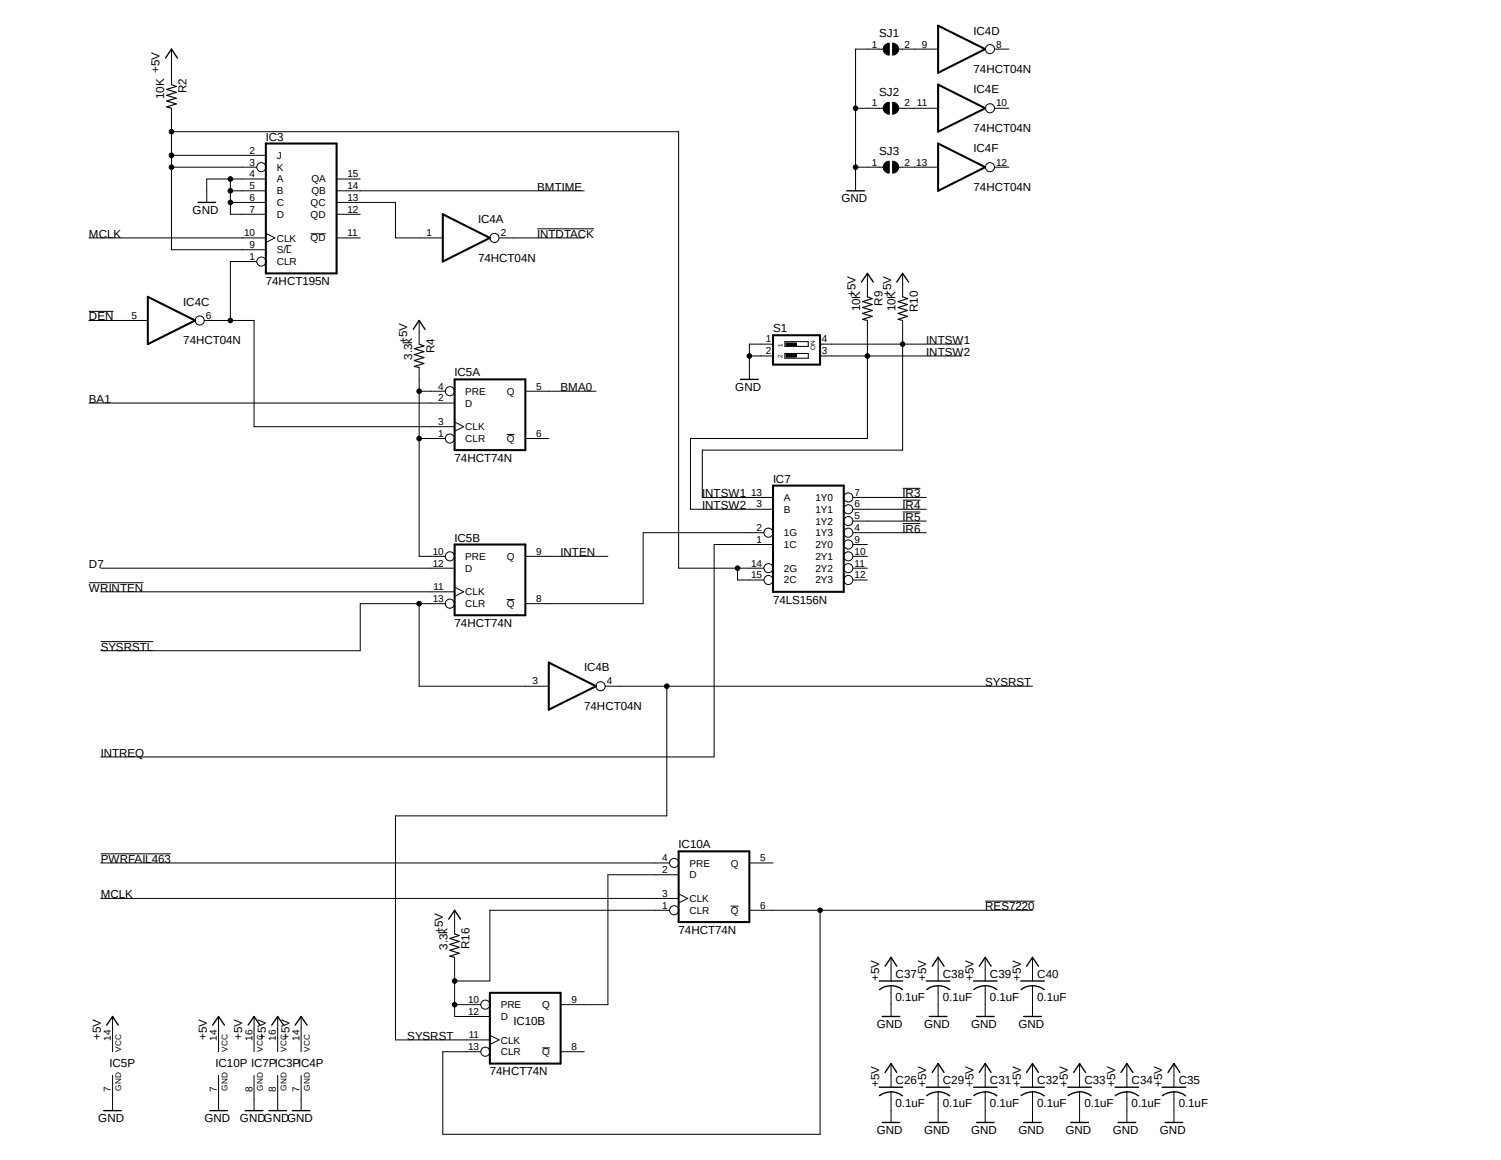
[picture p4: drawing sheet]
<svg xmlns="http://www.w3.org/2000/svg" width="279mm" height="216mm" viewBox="0 0 279 216" stroke-linecap="round" stroke-linejoin="round" font-family="sans-serif">
<path d="M16 4.2l247.4 207.5M263.4 4.2l-247.4 207.5" fill="none" stroke="#fff" stroke-width=".19"/>
<g fill="none" stroke="#000" stroke-width=".19">
<path d="M31.9 9.1v6.6M164.4 9.1h-5.1v26.4M164.7 8.4l.8-.4v2.2a1.1 1.1 0 0 1-1-.6 1.1 1.1 0 0 1 .2-1.2zM164.7 19.4l.3-.2 .5-.2v2.3a1.1 1.1 0 0 1-1-.7 1.1 1.1 0 0 1 .2-1.2zM166.2 8a1.1 1.1 0 0 1 1.1 1.1 1.1 1.1 0 0 1-1.1 1.1zM166.2 19a1.1 1.1 0 0 1 1.1 1.2 1.1 1.1 0 0 1-1.1 1.1zM167.3 9.1h7.3M185.1 9.1h2.7M31.9 28.9h17.6M31.9 31.1h15.9M31.9 20.2v26.3h17.6M31.9 24.5h94.4v81.2h15.9"/>
<path d="M42.9 35.5h6.6M42.9 37.7h6.6M42.9 33.3v6.6h6.6M49.5 33.3h-11v4.4M62.7 33.3h4.4M62.7 35.5h46.1M62.7 37.7h10.9v6.6h8.8M62.7 39.9h4.4M159.3 31.1h5.1M159.3 20.2h5.1M164.7 30.4l.3-.3 .5-.1v2.2a1.1 1.1 0 0 1-1-.6 1.1 1.1 0 0 1 .2-1.2zM166.2 30a1.1 1.1 0 0 1 1.1 1.1 1.1 1.1 0 0 1-1.1 1.1z"/>
<path d="M167.3 31.1h7.3M167.3 20.2h7.3M185.1 31.1h2.7M185.1 20.2h2.7M16.6 58h4.5M16.6 44.3h32.9M16.6 59.6h10.9M38 59.6h9.3v19.8h37.3M47.8 48.7h-4.9v10.9M49.5 43.4l1.7 .9-1.7 .8M53.2 45.7h1M57.8 43.5h2.8"/>
<path d="M62.7 44.3h4.4M78 59.6v4.5M92.9 44.3h15.9M100 42.6h10.6M161.5 59.6v22h-33v13.2h15.4M161.5 50.9v4.3M168 59.6v24.2h-37.3v8.8h13.2M168 50.9v4.3M16.6 75h68M78 72.8h4.9M78 68.4v35.1h4.9M84.6 78.5l1.7 .9-1.7 .9"/>
<path d="M97.8 72.8h13.2M139.5 66.3h4.4M143.9 64.1h-4.4v6.5M146.1 63.6h4.4v.9h-4.4zM146.1 65.8h4.4v.9h-4.4zM146.3 63.8h2v.5h-2zM146.3 66h2v.5h-2zM152.7 66.3h26.3M152.7 64.1h26.3M78 81.6h4.9M94.3 80.9h1.5M97.8 81.6h4.4"/>
<path d="M142.2 99.1h-22.5v13.3h-21.9M158.8 99.1h13.6M158.8 94.8h13.6M158.8 97h13.6M158.8 92.6h13.6M168 90.9h3.3M168 93.1h3.3M168 95.3h3.3M168 97.5h3.3M16.6 108.5h10.1M18.8 119.4h9.7M18.8 105.7h65.8"/>
<path d="M18.8 110.2h65.8M78 112.4v15.3h24.2M82.9 112.4h-15.8v8.7h-48.3M84.6 109.3l1.7 .9-1.7 .8M94.3 111.6h1.5M97.8 103.5h15.4M137.3 105.7v2.2h4.9M143.9 101.3h-11v39.6h-114.1M158.8 105.7h2.7M158.8 103.5h2.7M158.8 101.3h2.7M158.8 107.9h2.7"/>
<path d="M112.6 127.7h79.6M124.1 127.7v24.1h-50.5v41.7h17.6M18.8 158.9h13M18.8 167.2h107.5M18.8 160.6h105.8M84.6 178.2v11h6.6M84.6 169.4v4.4M124.6 169.4h-33.4v13.2h-6.6M126.3 162.8h-13.1v24.2h-8.8M126.3 166.4l1.7 .8-1.7 .9M136 168.7h1.5M139.5 169.4h52.7"/>
<path d="M139.5 160.6h4.4M152.7 169.4v41.7h-70.3v-15.4h7.1M165.9 178.2v4.4M174.6 178.2v4.4M183.4 167.7h9.2M183.4 178.2v4.4M192.2 178.2v4.4M21 189.2v6.5M40.7 189.2v6.5M47.3 189.2v6.5M51.7 189.2v6.5M56 189.2v6.5"/>
<path d="M84.6 187h4.9M91.2 192.7l1.7 .8-1.7 .9M100.9 195h1.5M104.4 195.7h4.4M165.9 183.5v5.7M165.9 198v4.4M174.6 183.5v5.7M174.6 198v4.4M183.4 183.5v5.7M183.4 198v4.4M192.2 183.5v5.7M192.2 198v4.4"/>
<path d="M201 198v4.4M209.8 198v4.4M218.5 198v4.4M21 200.2v6.5M40.7 200.2v6.5M47.3 200.2v6.5M51.7 200.2v6.5M56 200.2v6.5M165.9 203.2v5.7M174.6 203.2v5.7M183.4 203.2v5.7M192.2 203.2v5.7"/>
<path d="M201 203.2v5.7M209.8 203.2v5.7M218.5 203.2v5.7"/>
<circle cx="184.3" cy="9.1" r=".85"/>
<circle cx="31.9" cy="31.1" r=".43"/>
<circle cx="31.9" cy="24.5" r=".43"/>
<circle cx="31.9" cy="28.9" r=".43"/>
<circle cx="42.9" cy="37.7" r=".43"/>
<circle cx="42.9" cy="35.5" r=".43"/>
<circle cx="42.9" cy="33.3" r=".43"/>
<circle cx="48.6" cy="31.1" r=".85"/>
<circle cx="159.3" cy="20.2" r=".43"/>
<circle cx="159.3" cy="31.1" r=".43"/>
<circle cx="184.3" cy="20.2" r=".85"/>
<circle cx="184.3" cy="31.1" r=".85"/>
<circle cx="37.2" cy="59.6" r=".85"/>
<circle cx="42.9" cy="59.6" r=".43"/>
<circle cx="48.6" cy="48.7" r=".85"/>
<circle cx="92" cy="44.3" r=".85"/>
<circle cx="78" cy="72.8" r=".43"/>
<circle cx="83.7" cy="72.8" r=".85"/>
<circle cx="139.5" cy="66.3" r=".43"/>
<circle cx="161.5" cy="66.3" r=".43"/>
<circle cx="168" cy="64.1" r=".43"/>
<circle cx="78" cy="81.6" r=".43"/>
<circle cx="83.7" cy="81.6" r=".85"/>
<circle cx="143" cy="99.1" r=".85"/>
<circle cx="157.9" cy="94.8" r=".85"/>
<circle cx="157.9" cy="99.1" r=".85"/>
<circle cx="157.9" cy="92.6" r=".85"/>
<circle cx="157.9" cy="97" r=".85"/>
<circle cx="78" cy="112.4" r=".43"/>
<circle cx="83.7" cy="112.4" r=".85"/>
<circle cx="83.7" cy="103.5" r=".85"/>
<circle cx="137.3" cy="105.7" r=".43"/>
<circle cx="143" cy="105.7" r=".85"/>
<circle cx="143" cy="108" r=".85"/>
<circle cx="157.9" cy="103.5" r=".85"/>
<circle cx="157.9" cy="108" r=".85"/>
<circle cx="157.9" cy="105.7" r=".85"/>
<circle cx="157.9" cy="101.3" r=".85"/>
<circle cx="111.8" cy="127.7" r=".85"/>
<circle cx="124.1" cy="127.7" r=".43"/>
<circle cx="125.5" cy="169.4" r=".85"/>
<circle cx="125.5" cy="160.6" r=".85"/>
<circle cx="152.6" cy="169.4" r=".43"/>
<circle cx="84.6" cy="182.6" r=".43"/>
<circle cx="84.6" cy="187" r=".43"/>
<circle cx="90.3" cy="187" r=".85"/>
<circle cx="90.3" cy="195.7" r=".85"/>
</g>
<g fill="none" stroke="#000" stroke-width=".38">
<path d="M174.6 4.8l8.8 4.3-8.8 4.4zM174.6 15.7l8.8 4.5-8.8 4.3zM49.5 26.7h13.2v24.2h-13.2zM82.4 39.9l8.8 4.4-8.8 4.4zM174.6 26.7l8.8 4.4-8.8 4.4zM27.5 55.2l8.8 4.4-8.8 4.5zM84.6 70.6h13.2v13.2h-13.2zM143.9 62.4h8.8v5.5h-8.8zM143.9 90.4h13.2v19.8h-13.2zM84.6 101.3h13.2v13.2h-13.2zM102.2 123.3l8.8 4.4-8.8 4.4zM126.3 158.5h13.2v13.1h-13.2z"/>
<path d="M91.2 184.8h13.2v13.2h-13.2z"/>
</g>
<path d="M31.9 15.7l.9 .4-1.8 .5 1.8 .6-1.8 .5 1.8 .6-1.8 .5 1.8 .5-1.8 .6 .9 .3M161.5 55.2l.8 .4-1.7 .5 1.7 .6-1.7 .5 1.7 .6-1.7 .5 1.7 .6-1.7 .5 .9 .2M168 55.2l.9 .4-1.7 .5 1.7 .6-1.7 .5 1.7 .6-1.7 .5 1.7 .6-1.7 .5 .8 .2M78 64.1l.9 .3-1.8 .5 1.8 .5-1.8 .6 1.8 .5-1.8 .6 1.8 .5-1.8 .6 .9 .2M84.6 173.8l.9 .3-1.8 .6 1.8 .5-1.8 .6 1.8 .5-1.8 .6 1.8 .5-1.8 .6 .9 .2" fill="none" stroke="#000" stroke-width=".21"/>
<g fill="none" stroke="#000" stroke-width=".25">
<path d="M30.8 10.8l1.1-1.7 1.1 1.7M36.9 37.7h3.2M157.6 35.5h3.3M160.4 52.5l1.1-1.6 1.1 1.6M166.9 52.5l1.1-1.6 1.1 1.6M76.9 61.3l1.1-1.7 1.1 1.7M137.8 70.6h3.3M83.5 171.1l1.1-1.7 1.1 1.7M164.8 179.8l1.1-1.6 1 1.6M173.5 179.8l1.1-1.6 1.1 1.6M182.3 179.8l1.1-1.6 1.1 1.6M191.1 179.8l1.1-1.6 1.1 1.6"/>
<path d="M19.9 190.8l1.1-1.6 1 1.6M39.6 190.8l1.1-1.6 1.1 1.6M46.2 190.8l1.1-1.6 1.1 1.6M50.6 190.8l1.1-1.6 1.1 1.6M54.9 190.8l1.1-1.6 1.1 1.6M163.7 182.6h4.3M164.2 189.2h3.3M164.8 199.6l1.1-1.6 1 1.6M165.9 183.4a3.7 3.7 0 0 1 2.1 .8M165.9 183.5a3.3 3.3 0 0 0-2.2 .7M172.4 182.6h4.4M173 189.2h3.3"/>
<path d="M173.5 199.6l1.1-1.6 1.1 1.6M174.6 183.4a3.7 3.7 0 0 1 2.2 .8M174.6 183.5a3.1 3.1 0 0 0-2.1 .7M181.2 182.6h4.4M181.8 189.2h3.2M182.3 199.6l1.1-1.6 1.1 1.6M183.4 183.4a3.7 3.7 0 0 1 2.1 .8M183.4 183.5a3.3 3.3 0 0 0-2.1 .7M190 182.6h4.4M190.5 189.2h3.3M191.1 199.6l1.1-1.6 1.1 1.6M192.2 183.4a3.7 3.7 0 0 1 2.2 .8"/>
<path d="M192.2 183.5a3.1 3.1 0 0 0-2.1 .7M199.9 199.6l1.1-1.6 1.1 1.6M208.7 199.6l1.1-1.6 1.1 1.6M217.4 199.6l1.1-1.6 1.1 1.6M19.3 206.7h3.3M39 206.7h3.3M45.6 206.7h3.3M50 206.7h3.3M54.4 206.7h3.3M163.7 202.4h4.3M163.7 203.9a3.5 3.5 0 0 1 4.3 .1M164.2 208.9h3.3"/>
<path d="M172.4 202.4h4.4M172.5 203.9a3.5 3.5 0 0 1 4.3 .1M173 208.9h3.3M181.2 202.4h4.4M181.3 203.9a3.5 3.5 0 0 1 4.2 .1M181.8 208.9h3.2M190 202.4h4.4M190.1 203.9a3.5 3.5 0 0 1 4.3 .1M190.5 208.9h3.3M198.8 202.4h4.4M198.8 203.9a3.5 3.5 0 0 1 4.3 .1M199.3 208.9h3.3"/>
<path d="M207.6 202.4h4.4M207.6 203.9a3.5 3.5 0 0 1 4.3 .1M208.1 208.9h3.3M216.3 202.4h4.4M216.4 203.9a3.5 3.5 0 0 1 4.3 .1M216.9 208.9h3.3"/>
</g>
<g fill="#000">
<path d="M164.7 8.4l.8-.4v2.2a1.1 1.1 0 0 1-1-.6 1.1 1.1 0 0 1 .2-1.2z" fill-rule="evenodd"/>
<path d="M166.2 8a1.1 1.1 0 0 1 1.1 1.1 1.1 1.1 0 0 1-1.1 1.1z" fill-rule="evenodd"/>
<path d="M164.7 19.4l.3-.2 .5-.2v2.3a1.1 1.1 0 0 1-1-.7 1.1 1.1 0 0 1 .2-1.2z" fill-rule="evenodd"/>
<path d="M164.7 30.4l.3-.3 .5-.1v2.2a1.1 1.1 0 0 1-1-.6 1.1 1.1 0 0 1 .2-1.2z" fill-rule="evenodd"/>
<path d="M166.2 19a1.1 1.1 0 0 1 1.1 1.2 1.1 1.1 0 0 1-1.1 1.1z" fill-rule="evenodd"/>
<path d="M166.2 30a1.1 1.1 0 0 1 1.1 1.1 1.1 1.1 0 0 1-1.1 1.1z" fill-rule="evenodd"/>
<path d="M146.3 63.8h2v.5h-2z" fill-rule="evenodd"/>
<path d="M146.3 66h2v.5h-2z" fill-rule="evenodd"/>
<circle cx="31.9" cy="31.1" r=".43"/>
<circle cx="31.9" cy="24.5" r=".43"/>
<circle cx="31.9" cy="28.9" r=".43"/>
<circle cx="42.9" cy="37.7" r=".43"/>
<circle cx="42.9" cy="35.5" r=".43"/>
<circle cx="42.9" cy="33.3" r=".43"/>
<circle cx="159.3" cy="20.2" r=".43"/>
<circle cx="159.3" cy="31.1" r=".43"/>
<circle cx="42.9" cy="59.6" r=".43"/>
<circle cx="78" cy="72.8" r=".43"/>
<circle cx="139.5" cy="66.3" r=".43"/>
<circle cx="161.5" cy="66.3" r=".43"/>
<circle cx="168" cy="64.1" r=".43"/>
<circle cx="78" cy="81.6" r=".43"/>
<circle cx="78" cy="112.4" r=".43"/>
<circle cx="137.3" cy="105.7" r=".43"/>
<circle cx="124.1" cy="127.7" r=".43"/>
<circle cx="152.6" cy="169.4" r=".43"/>
<circle cx="84.6" cy="182.6" r=".43"/>
<circle cx="84.6" cy="187" r=".43"/>
</g>
<g font-size="2.2">
<text x="163.7" y="6.9">SJ1</text>
<text x="181.2" y="6.4">IC4D</text>
<text x="29.7" y="13.5" transform="rotate(-90 29.7 13.5)">+5V</text>
<text x="34.7" y="17.4" transform="rotate(-90 34.7 17.4)">R2</text>
<text x="163.7" y="17.9">SJ2</text>
<text x="181.2" y="17.4">IC4E</text>
<text x="181.2" y="13.5">74HCT04N</text>
<text x="30.6" y="18.5" transform="rotate(-90 30.6 18.5)">10K</text>
<text x="49.5" y="26.2">IC3</text>
<text x="163.7" y="28.9">SJ3</text>
<text x="181.2" y="28.4">IC4F</text>
<text x="181.2" y="24.5">74HCT04N</text>
<text x="100" y="35.5">BMTIME</text>
<text x="181.2" y="35.5">74HCT04N</text>
<text x="35.9" y="39.9">GND</text>
<text x="89" y="41.5">IC4A</text>
<text x="156.6" y="37.7">GND</text>
<text x="16.6" y="44.3">MCLK</text>
<text x="100" y="44.3">INTDTACK</text>
<text x="49.5" y="53">74HCT195N</text>
<text x="89" y="48.7">74HCT04N</text>
<text x="16.6" y="59.6">DEN</text>
<text x="34.1" y="56.9">IC4C</text>
<text x="159.3" y="55.2" transform="rotate(-90 159.3 55.2)">+5V</text>
<text x="160.1" y="58" transform="rotate(-90 160.1 58)">10K</text>
<text x="164.3" y="56.9" transform="rotate(-90 164.3 56.9)">R9</text>
<text x="165.9" y="55.2" transform="rotate(-90 165.9 55.2)">+5V</text>
<text x="166.7" y="58" transform="rotate(-90 166.7 58)">10K</text>
<text x="170.9" y="58.1" transform="rotate(-90 170.9 58.1)">R10</text>
<text x="34.1" y="64.1">74HCT04N</text>
<text x="75.8" y="64.1" transform="rotate(-90 75.8 64.1)">+5V</text>
<text x="80.9" y="65.7" transform="rotate(-90 80.9 65.7)">R4</text>
<text x="143.9" y="61.8">S1</text>
<text x="172.4" y="64.1">INTSW1</text>
<text x="76.7" y="67" transform="rotate(-90 76.7 67)">3.3k</text>
<text x="84.6" y="70.1">IC5A</text>
<text x="172.4" y="66.3">INTSW2</text>
<text x="16.6" y="75">BA1</text>
<text x="104.4" y="72.8">BMA0</text>
<text x="136.9" y="72.8">GND</text>
<text x="84.6" y="86">74HCT74N</text>
<text x="143.9" y="89.8">IC7</text>
<text x="130.7" y="94.8">INTSW2</text>
<text x="130.7" y="92.6">INTSW1</text>
<text x="168" y="94.8">IR4</text>
<text x="168" y="92.6">IR3</text>
<text x="84.6" y="100.8">IC5B</text>
<text x="168" y="97">IR5</text>
<text x="168" y="99.1">IR6</text>
<text x="16.6" y="105.7">D7</text>
<text x="104.4" y="103.5">INTEN</text>
<text x="16.6" y="110.2">WRINTEN</text>
<text x="143.9" y="112.4">74LS156N</text>
<text x="84.6" y="116.7">74HCT74N</text>
<text x="18.8" y="121.1">SYSRSTL</text>
<text x="108.8" y="125">IC4B</text>
<text x="183.4" y="127.7">SYSRST</text>
<text x="108.8" y="132.1">74HCT04N</text>
<text x="18.8" y="140.9">INTREQ</text>
<text x="18.8" y="160.6">PWRFAIL463</text>
<text x="126.3" y="157.9">IC10A</text>
<text x="18.8" y="167.2">MCLK</text>
<text x="82.4" y="173.8" transform="rotate(-90 82.4 173.8)">+5V</text>
<text x="126.3" y="173.8">74HCT74N</text>
<text x="183.4" y="169.4">RES7220</text>
<text x="83.3" y="176.7" transform="rotate(-90 83.3 176.7)">3.3k</text>
<text x="87.4" y="176.7" transform="rotate(-90 87.4 176.7)">R16</text>
<text x="163.7" y="182.6" transform="rotate(-90 163.7 182.6)">+5V</text>
<text x="166.7" y="182">C37</text>
<text x="172.4" y="182.6" transform="rotate(-90 172.4 182.6)">+5V</text>
<text x="175.5" y="182">C38</text>
<text x="181.2" y="182.6" transform="rotate(-90 181.2 182.6)">+5V</text>
<text x="184.3" y="182">C39</text>
<text x="190" y="182.6" transform="rotate(-90 190 182.6)">+5V</text>
<text x="193.1" y="182">C40</text>
<text x="95.6" y="190.8">IC10B</text>
<text x="163.2" y="191.3">GND</text>
<text x="166.7" y="186.2">0.1uF</text>
<text x="172" y="191.3">GND</text>
<text x="175.5" y="186.2">0.1uF</text>
<text x="180.8" y="191.3">GND</text>
<text x="184.3" y="186.2">0.1uF</text>
<text x="189.6" y="191.3">GND</text>
<text x="193.1" y="186.2">0.1uF</text>
<text x="18.8" y="193.5" transform="rotate(-90 18.8 193.5)">+5V</text>
<text x="38.5" y="193.5" transform="rotate(-90 38.5 193.5)">+5V</text>
<text x="45.1" y="193.5" transform="rotate(-90 45.1 193.5)">+5V</text>
<text x="49.5" y="193.5" transform="rotate(-90 49.5 193.5)">+5V</text>
<text x="53.9" y="193.5" transform="rotate(-90 53.9 193.5)">+5V</text>
<text x="75.8" y="193.5">SYSRST</text>
<text x="20.4" y="198.5">IC5P</text>
<text x="40.1" y="198.5">IC10P IC7PIC3PIC4P</text>
<text x="91.2" y="200.2">74HCT74N</text>
<text x="163.7" y="202.4" transform="rotate(-90 163.7 202.4)">+5V</text>
<text x="166.7" y="201.8">C26</text>
<text x="172.4" y="202.4" transform="rotate(-90 172.4 202.4)">+5V</text>
<text x="175.5" y="201.8">C29</text>
<text x="181.2" y="202.4" transform="rotate(-90 181.2 202.4)">+5V</text>
<text x="184.3" y="201.8">C31</text>
<text x="190" y="202.4" transform="rotate(-90 190 202.4)">+5V</text>
<text x="193.1" y="201.8">C32</text>
<text x="198.8" y="202.4" transform="rotate(-90 198.8 202.4)">+5V</text>
<text x="201.8" y="201.8">C33</text>
<text x="207.6" y="202.4" transform="rotate(-90 207.6 202.4)">+5V</text>
<text x="210.6" y="201.8">C34</text>
<text x="216.3" y="202.4" transform="rotate(-90 216.3 202.4)">+5V</text>
<text x="219.4" y="201.8">C35</text>
<text x="18.3" y="208.9">GND</text>
<text x="38.1" y="208.9">GND</text>
<text x="44.7" y="208.9">GNDGNDGND</text>
<text x="166.7" y="206">0.1uF</text>
<text x="175.5" y="206">0.1uF</text>
<text x="184.3" y="206">0.1uF</text>
<text x="193.1" y="206">0.1uF</text>
<text x="201.8" y="206">0.1uF</text>
<text x="210.7" y="206">0.1uF</text>
<text x="219.4" y="206">0.1uF</text>
<text x="163.2" y="211.1">GND</text>
<text x="172" y="211.1">GND</text>
<text x="180.8" y="211.1">GND</text>
<text x="189.6" y="211.1">GND</text>
<text x="198.3" y="211.1">GND</text>
<text x="207.1" y="211.1">GND</text>
<text x="215.9" y="211.1">GND</text>
</g>
<g font-size="1.9">
<text x="162.3" y="8.8">1</text>
<text x="168.4" y="8.8">2</text>
<text x="171.6" y="8.8">9</text>
<text x="185.4" y="8.8">8</text>
<text x="162.3" y="19.8">1</text>
<text x="168.4" y="19.8">2</text>
<text x="170.7" y="19.8">11</text>
<text x="185.4" y="19.8">10</text>
<text x="46.4" y="28.6">2</text>
<text x="51.5" y="29.6">J</text>
<text x="46.4" y="30.8">3</text>
<text x="46.4" y="33">4</text>
<text x="46.4" y="35.2">5</text>
<text x="51.5" y="31.7">K</text>
<text x="51.5" y="34">A</text>
<text x="58" y="34">QA</text>
<text x="64.7" y="35.2">14</text>
<text x="64.7" y="33">15</text>
<text x="162.3" y="30.8">1</text>
<text x="168.4" y="30.8">2</text>
<text x="170.6" y="30.8">13</text>
<text x="185.4" y="30.8">12</text>
<text x="46.4" y="37.4">6</text>
<text x="46.4" y="39.6">7</text>
<text x="51.5" y="36.2">B</text>
<text x="51.5" y="38.4">C</text>
<text x="51.5" y="40.6">D</text>
<text x="57.8" y="40.6">QD</text>
<text x="57.8" y="38.4">QC</text>
<text x="58" y="36.2">QB</text>
<text x="64.7" y="39.6">12</text>
<text x="64.7" y="37.4">13</text>
<text x="45.4" y="44">10</text>
<text x="46.4" y="46.2">9</text>
<text x="51.5" y="47.1">S/L</text>
<text x="51.5" y="45">CLK</text>
<text x="57.8" y="44.9">QD</text>
<text x="64.7" y="44">11</text>
<text x="79.4" y="44">1</text>
<text x="93.2" y="44">2</text>
<text x="46.4" y="48.3">1</text>
<text x="51.5" y="49.3">CLR</text>
<text x="24.5" y="59.4">5</text>
<text x="38.3" y="59.4">6</text>
<text x="142.6" y="63.7">1</text>
<text x="142.6" y="65.9">2</text>
<text x="153" y="65.9">3</text>
<text x="153" y="63.7">4</text>
<text x="81.6" y="74.7">2</text>
<text x="81.6" y="72.5">4</text>
<text x="86.6" y="75.7">D</text>
<text x="86.6" y="73.5">PRE</text>
<text x="94.3" y="73.5">Q</text>
<text x="99.8" y="72.5">5</text>
<text x="81.6" y="81.3">1</text>
<text x="81.6" y="79.1">3</text>
<text x="86.6" y="82.3">CLR</text>
<text x="86.6" y="80.1">CLK</text>
<text x="94.3" y="82.3">Q</text>
<text x="99.8" y="81.3">6</text>
<text x="139.8" y="92.3">13</text>
<text x="140.8" y="94.4">3</text>
<text x="145.9" y="95.4">B</text>
<text x="145.9" y="93.2">A</text>
<text x="151.8" y="95.4">1Y1</text>
<text x="151.8" y="93.2">1Y0</text>
<text x="159.1" y="94.4">6</text>
<text x="159.1" y="92.3">7</text>
<text x="140.8" y="101">1</text>
<text x="140.8" y="98.8">2</text>
<text x="145.9" y="99.8">1G</text>
<text x="151.8" y="99.8">1Y3</text>
<text x="151.8" y="97.6">1Y2</text>
<text x="159.1" y="98.8">4</text>
<text x="159.1" y="96.6">5</text>
<text x="159.1" y="101">9</text>
<text x="80.6" y="105.5">12</text>
<text x="80.6" y="103.3">10</text>
<text x="86.6" y="106.4">D</text>
<text x="86.6" y="104.2">PRE</text>
<text x="94.3" y="104.2">Q</text>
<text x="99.8" y="103.3">9</text>
<text x="139.8" y="105.5">14</text>
<text x="139.8" y="107.7">15</text>
<text x="145.9" y="102">1C</text>
<text x="145.9" y="106.4">2G</text>
<text x="151.8" y="102">2Y0</text>
<text x="151.8" y="104.2">2Y1</text>
<text x="151.8" y="106.4">2Y2</text>
<text x="159.1" y="103.3">10</text>
<text x="159.1" y="105.5">11</text>
<text x="159.1" y="107.7">12</text>
<text x="80.6" y="112">13</text>
<text x="80.7" y="109.8">11</text>
<text x="86.6" y="113">CLR</text>
<text x="86.6" y="110.8">CLK</text>
<text x="94.3" y="113">Q</text>
<text x="99.8" y="112">8</text>
<text x="145.9" y="108.6">2C</text>
<text x="151.8" y="108.6">2Y3</text>
<text x="99.1" y="127.4">3</text>
<text x="113" y="127.4">4</text>
<text x="123.3" y="160.3">4</text>
<text x="128.4" y="161.3">PRE</text>
<text x="136" y="161.3">Q</text>
<text x="141.5" y="160.3">5</text>
<text x="123.3" y="162.5">2</text>
<text x="123.3" y="166.9">3</text>
<text x="128.4" y="163.5">D</text>
<text x="128.4" y="167.9">CLK</text>
<text x="123.3" y="169.1">1</text>
<text x="128.4" y="170.1">CLR</text>
<text x="136" y="170.1">Q</text>
<text x="141.5" y="169.1">6</text>
<text x="87.1" y="188.8">12</text>
<text x="87.1" y="186.6">10</text>
<text x="93.2" y="189.8">D</text>
<text x="93.2" y="187.6">PRE</text>
<text x="100.9" y="187.6">Q</text>
<text x="106.4" y="186.6">9</text>
<text x="20.6" y="193.7" transform="rotate(-90 20.6 193.7)">14</text>
<text x="40.4" y="193.7" transform="rotate(-90 40.4 193.7)">14</text>
<text x="47" y="193.7" transform="rotate(-90 47 193.7)">16</text>
<text x="51.4" y="193.7" transform="rotate(-90 51.4 193.7)">16</text>
<text x="55.8" y="193.7" transform="rotate(-90 55.8 193.7)">14</text>
<text x="87.1" y="195.5">13</text>
<text x="87.2" y="193.3">11</text>
<text x="93.2" y="196.4">CLR</text>
<text x="93.2" y="194.2">CLK</text>
<text x="100.9" y="196.4">Q</text>
<text x="106.4" y="195.5">8</text>
<text x="20.6" y="203.2" transform="rotate(-90 20.6 203.2)">7</text>
<text x="40.4" y="203.2" transform="rotate(-90 40.4 203.2)">7</text>
<text x="47" y="203.2" transform="rotate(-90 47 203.2)">8</text>
<text x="51.4" y="203.2" transform="rotate(-90 51.4 203.2)">8</text>
<text x="55.8" y="203.2" transform="rotate(-90 55.8 203.2)">7</text>
</g>
<g font-size="1.5">
<text x="22.6" y="195.7" transform="rotate(-90 22.6 195.7)">VCC</text>
<text x="42.3" y="195.7" transform="rotate(-90 42.3 195.7)">VCC</text>
<text x="48.9" y="195.7" transform="rotate(-90 48.9 195.7)">VCC</text>
<text x="53.3" y="195.7" transform="rotate(-90 53.3 195.7)">VCC</text>
<text x="57.7" y="195.7" transform="rotate(-90 57.7 195.7)">VCC</text>
<text x="22.6" y="203" transform="rotate(-90 22.6 203)">GND</text>
<text x="42.3" y="203" transform="rotate(-90 42.3 203)">GND</text>
<text x="48.9" y="203" transform="rotate(-90 48.9 203)">GND</text>
<text x="53.3" y="203" transform="rotate(-90 53.3 203)">GND</text>
<text x="57.7" y="203" transform="rotate(-90 57.7 203)">GND</text>
</g>
<g font-size="1.2">
<text x="145.6" y="64.5" transform="rotate(-90 145.6 64.5)">1</text>
<text x="151.8" y="65.2" transform="rotate(-90 151.8 65.2)">ON</text>
<text x="145.6" y="66.6" transform="rotate(-90 145.6 66.6)">2</text>
</g>
</svg>
